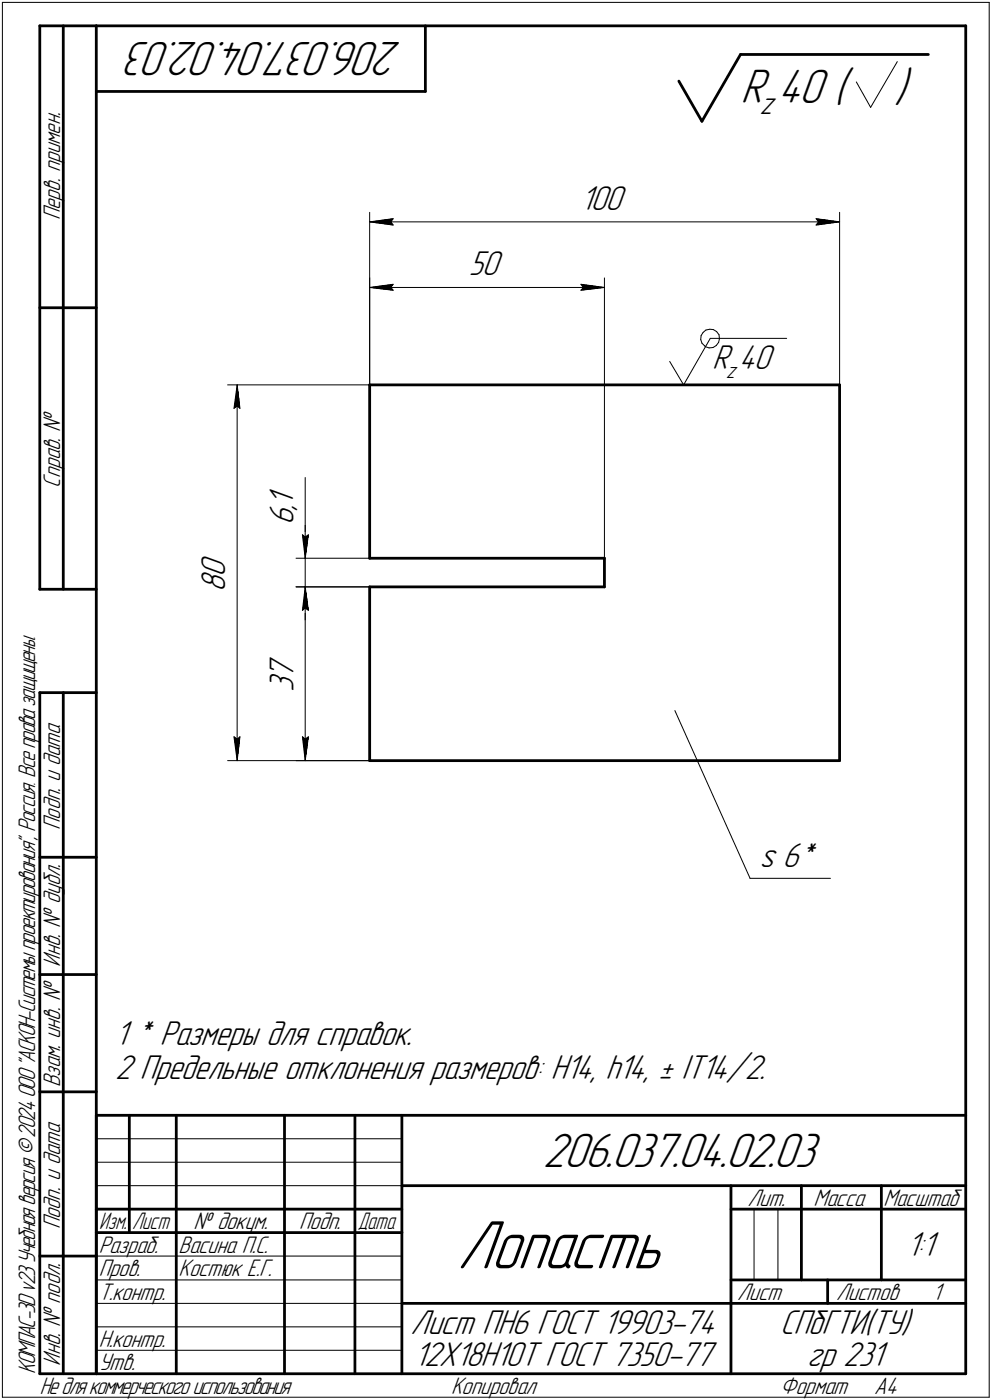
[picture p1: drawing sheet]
<svg xmlns="http://www.w3.org/2000/svg" width="211mm" height="298mm" viewBox="0 0 211 298" stroke-linecap="round" stroke-linejoin="round" font-family="sans-serif">
<g fill="none" stroke="#000" stroke-width=".59">
<path d="M8.5 5.5v120zM8.5 5.5h12zM13.5 5.5v120zM20.5 5.5v287zM20.5 5.5h185zM20.5 19.5h70zM90.5 5.5v14zM144.4 17.3l5 8.5zM157.6 11.6l-8.2 14.2zM157.6 11.6h39.9zM205.5 5.5v287zM8.5 65.5h12z"/>
<path d="M78.7 82h99.9zM78.7 82v36.9zM178.6 82v80zM78.7 118.9h49.9zM128.6 118.9v6.1zM8.5 125.5h12zM78.7 125h49.9zM78.7 125v37zM8.5 147.5v145zM8.5 147.5h12zM13.5 147.5v145zM78.7 162h99.9z"/>
<path d="M8.5 182.5h12zM8.5 207.5h12zM8.5 232.5h12zM20.5 237.5h185zM20.5 237.5v55zM27.5 237.5v25zM37.5 237.5v55zM60.5 237.5v55zM75.5 237.5v55zM85.5 237.5v55zM20.5 257.5h65zM85.5 252.5h120z"/>
<path d="M155.5 252.5v40zM155.5 257.5h15zM170.5 252.5v20zM170.5 257.5h35zM187.5 252.5v20zM8.5 267.5h12zM20.5 262.5h65zM85.5 277.5h70zM155.5 277.5h50zM155.5 272.5h50zM176.1 272.5v5zM8.5 292.5h12z"/>
<path d="M20.5 292.5h185z"/>
</g>
<g fill="none" stroke="#000" stroke-width=".21">
<path d="M.5 .5v297zM.5 .5h210zM182.2 17.4l3.1 5.5zM190.9 13.1l-5.6 9.8zM210.5 .5v297zM78.7 45.2v36.8zM78.7 59.2v22.8zM78.7 47.2l5-.6zM78.7 47.2l5 .7zM78.7 47.2h99.9zM83.1 47.2l.6 .7zM83.7 46.6l-.6 .6z"/>
<path d="M128.6 59.2v59.7zM173.7 47.9l4.9-.7zM173.7 46.6l.5 .6zM173.7 46.6l4.9 .6zM174.2 47.2l-.5 .7zM178.6 45.2v36.8zM78.7 61.2l5-.7zM78.7 61.2l5 .6zM78.7 61.2h49.9zM83.1 61.2l.6 .6zM83.7 60.5l-.6 .7zM123.6 61.8l5-.6z"/>
<path d="M123.6 60.5l.5 .7zM123.6 60.5l5 .7zM124.1 61.2l-.5 .6zM142.5 77l3 5zM149.1 72.3l.3 .8zM149.2 71.5l-.1 .8zM149.4 73.1l.5 .6zM149.6 70.8l.6-.5zM149.6 70.8l-.4 .7zM149.9 73.7l.2 .1zM150.1 73.8l.8 .3zM150.2 70.3l.8-.2z"/>
<path d="M150.9 74.1l.8-.1zM151 70.1l.8 .1zM151.1 72.1l-5.6 9.9zM151.1 72.1h16.3zM151.7 74l.7-.4zM151.8 70.2l.7 .4zM152.5 70.6l.5 .7zM152.9 72.9l-.5 .7zM153 71.3l.1 .8zM153.1 72.1l-.2 .8zM48.4 82h30.3zM49.8 87l.7-.6z"/>
<path d="M50.5 82l.6 5zM50.5 86.4l.6 .6zM50.5 82l-.7 5zM50.5 82v80zM63 118.9h15.7zM64.3 113.9l.6 .5zM64.3 113.9l.6 5zM64.9 113.9v5zM64.9 101.7v12.2zM64.9 114.4l.7-.5zM64.9 111.8v7.1zM64.9 118.9v6.1z"/>
<path d="M65.6 113.9l-.7 5zM63 125h15.7zM64.3 130l.6-.5zM64.9 125l-.6 5zM64.9 129.5l.7 .5zM64.9 125l.7 5zM64.9 125v7zM64.9 125v37zM49.8 156.9l.7 5.1zM49.8 156.9l.7 .5zM50.5 157.4l.6-.5zM51.1 156.9l-.6 5.1z"/>
<path d="M64.3 156.9l.6 5.1zM64.3 156.9l.6 .5zM64.9 157.4l.7-.5zM65.6 156.9l-.7 5.1zM143.6 151.3l16 35.7zM48.4 162h30.3zM63 162h15.7zM159.6 187h17.1zM20.5 247.5h65zM20.5 252.5h65zM20.5 242.5h65zM160.4 257.5v15z"/>
<path d="M165.5 257.5v15zM20.5 267.5h65zM20.5 272.5h65zM20.5 277.5h65zM.5 297.5h210zM20.5 282.5h65zM20.5 287.5h65z"/>
</g>
<g fill="#fff" stroke="#fff" stroke-width=".21">
<path d="M56.8 103.7h7.2zM56.8 103.8h7.2zM56.8 103.9h7.2zM56.8 104h7.2zM56.8 104.1h7.2zM56.8 104.1h7.2zM56.8 104.2h7.2zM56.8 104.3h7.2zM56.8 104.4h7.2zM56.8 104.5h7.2zM56.8 104.6h7.2zM56.8 104.6h7.2zM56.8 104.7h7.2zM56.8 104.8h7.2zM56.8 104.9h7.2zM56.8 105h7.2zM56.8 105.1h7.2zM56.8 105.2h7.2zM56.8 105.2h7.2zM56.8 105.3h7.2zM56.8 105.4h7.2zM56.8 105.5h7.2zM56.8 105.6h7.2zM56.8 105.7h7.2zM56.8 105.7h7.2zM56.8 105.8h7.2zM56.8 105.9h7.2zM56.8 106h7.2zM56.8 106.1h7.2zM56.8 106.2h7.2zM56.8 106.3h7.2zM56.8 106.3h7.2zM56.8 106.4h7.2zM56.8 106.5h7.2zM56.8 106.6h7.2zM56.8 106.7h7.2zM56.8 106.8h7.2zM56.8 106.8h7.2zM56.8 106.9h7.2zM56.8 107h7.2zM56.8 107.1h7.2zM56.8 107.2h7.2zM56.8 107.3h7.2zM56.8 107.4h7.2zM56.8 107.4h7.2zM56.8 107.5h7.2zM56.8 107.6h7.2zM56.8 107.7h7.2zM56.8 107.8h7.2zM56.8 107.9h7.2zM56.8 107.9h7.2zM56.8 108h7.2zM56.8 108.1h7.2zM56.8 108.2h7.2zM56.8 108.3h7.2zM56.8 108.4h7.2zM56.8 108.5h7.2zM56.8 108.5h7.2zM56.8 108.6h7.2zM56.8 108.7h7.2zM56.8 108.8h7.2zM56.8 108.9h7.2zM56.8 109h7.2zM56.8 109.1h7.2zM56.8 109.1h7.2zM56.8 109.2h7.2zM56.8 109.3h7.2zM56.8 109.4h7.2zM56.8 109.5h7.2zM56.8 109.6h7.2zM56.8 109.6h7.2zM56.8 109.7h7.2zM56.8 109.8h7.2zM56.8 109.9h7.2zM56.8 110h7.2zM56.8 110.1h7.2zM56.8 110.2h7.2zM56.8 110.2h7.2zM56.8 110.3h7.2zM56.8 110.4h7.2zM56.8 110.5h7.2zM56.8 110.6h7.2zM56.8 110.7h7.2zM56.8 110.7h7.2zM56.8 110.8h7.2zM56.8 110.9h7.2zM56.8 111h7.2zM56.8 111.1h7.2zM56.8 111.2h7.2zM56.8 111.3h7.2zM56.8 111.3h7.2zM56.8 111.4h7.2zM56.8 111.5h7.2zM56.8 111.6h7.2zM56.8 111.7h7.2zM56.8 111.8h7.2z"/>
<path d="M63.8 113.4h2.4zM63.8 113.5h2.4zM63.8 113.5h2.4zM63.8 113.6h2.4zM63.8 113.7h2.4zM63.8 113.8h2.4zM63.8 113.9h2.4zM63.8 114h2.4zM63.9 114h2.2zM63.9 114.1h2.2zM63.9 114.2h2.2zM63.9 114.3h2.2zM63.9 114.4h2.2zM63.9 114.5h2.2zM63.9 114.6h2.2zM64 114.6h2zM64 114.7h2zM64 114.8h2zM64 114.9h2zM64 115h2zM64 115.1h2zM64 115.1h2zM64 115.2h2zM64.1 115.3h1.9zM64.1 115.4h1.9zM64.1 115.5h1.9zM64.1 115.6h1.9zM64.1 115.7h1.9zM64.1 115.7h1.9zM64.1 115.8h1.9zM64.2 115.9h1.7zM64.2 116h1.7zM64.2 116.1h1.7zM64.2 116.2h1.7zM64.2 116.2h1.7zM64.2 116.3h1.7zM64.2 116.4h1.7zM64.3 116.5h1.5zM64.3 116.6h1.5zM64.3 116.7h1.5zM64.3 116.8h1.5zM64.3 116.8h1.5zM64.3 116.9h1.5zM64.3 117h1.5zM64.3 117.1h1.4zM64.3 117.2h1.4zM64.3 117.3h1.4zM64.4 117.3h1.2zM64.4 117.4h1.2zM64.4 117.5h1.1zM64.5 117.6h1zM64.5 117.7h.9zM64.6 117.8h.8zM64.6 117.9h.8zM64.6 117.9h.8zM64.7 118h.7zM64.7 118.1h.6zM64.7 118.2h.6zM64.8 118.3h.4zM64.8 118.4h.4zM64.9 118.4h.3zM64.9 118.5h.2zM64.9 118.6h.2z"/>
<path d="M64.9 125.2h.2zM64.9 125.3h.2zM64.9 125.4h.3zM64.8 125.5h.4zM64.8 125.6h.4zM64.7 125.6h.6zM64.7 125.7h.6zM64.7 125.8h.7zM64.6 125.9h.8zM64.6 126h.8zM64.6 126.1h.8zM64.5 126.2h.9zM64.5 126.2h1zM64.4 126.3h1.1zM64.4 126.4h1.2zM64.4 126.5h1.2zM64.3 126.6h1.4zM64.3 126.7h1.4zM64.3 126.7h1.4zM64.3 126.8h1.5zM64.3 126.9h1.5zM64.3 127h1.5zM64.3 127.1h1.5zM64.3 127.2h1.5zM64.3 127.3h1.5zM64.3 127.3h1.5zM64.2 127.4h1.7zM64.2 127.5h1.7zM64.2 127.6h1.7zM64.2 127.7h1.7zM64.2 127.8h1.7zM64.2 127.8h1.7zM64.2 127.9h1.7zM64.1 128h1.9zM64.1 128.1h1.9zM64.1 128.2h1.9zM64.1 128.3h1.9zM64.1 128.4h1.9zM64.1 128.4h1.9zM64.1 128.5h1.9zM64 128.6h2zM64 128.7h2zM64 128.8h2zM64 128.9h2zM64 128.9h2zM64 129h2zM64 129.1h2zM64 129.2h2zM63.9 129.3h2.2zM63.9 129.4h2.2zM63.9 129.5h2.2zM63.9 129.5h2.2zM63.9 129.6h2.2zM63.9 129.7h2.2zM63.9 129.8h2.2zM63.8 129.9h2.4zM63.8 130h2.4zM63.8 130h2.4zM63.8 130.1h2.4zM63.8 130.2h2.4zM63.8 130.3h2.4zM63.8 130.4h2.4z"/>
<path d="M123.5 39.1h10.3zM123.5 39.2h10.3zM123.5 39.3h10.3zM123.5 39.4h10.3zM123.5 39.5h10.3zM123.5 39.5h10.3zM123.5 39.6h10.3zM123.5 39.7h10.3zM123.5 39.8h10.3zM123.5 39.9h10.3zM123.5 40h10.3zM123.5 40h10.3zM123.5 40.1h10.3zM123.5 40.2h10.3zM123.5 40.3h10.3zM123.5 40.4h10.3zM123.5 40.5h10.3zM123.5 40.6h10.3zM123.5 40.6h10.3zM123.5 40.7h10.3zM123.5 40.8h10.3zM123.5 40.9h10.3zM123.5 41h10.3zM123.5 41.1h10.3zM123.5 41.1h10.3zM123.5 41.2h10.3zM123.5 41.3h10.3zM123.5 41.4h10.3zM123.5 41.5h10.3zM123.5 41.6h10.3zM123.5 41.7h10.3zM123.5 41.7h10.3zM123.5 41.8h10.3zM123.5 41.9h10.3zM123.5 42h10.3zM123.5 42.1h10.3zM123.5 42.2h10.3zM123.5 42.2h10.3zM123.5 42.3h10.3zM123.5 42.4h10.3zM123.5 42.5h10.3zM123.5 42.6h10.3zM123.5 42.7h10.3zM123.5 42.8h10.3zM123.5 42.8h10.3zM123.5 42.9h10.3zM123.5 43h10.3zM123.5 43.1h10.3zM123.5 43.2h10.3zM123.5 43.3h10.3zM123.5 43.3h10.3zM123.5 43.4h10.3zM123.5 43.5h10.3zM123.5 43.6h10.3zM123.5 43.7h10.3zM123.5 43.8h10.3zM123.5 43.9h10.3zM123.5 43.9h10.3zM123.5 44h10.3zM123.5 44.1h10.3zM123.5 44.2h10.3zM123.5 44.3h10.3zM123.5 44.4h10.3zM123.5 44.4h10.3zM123.5 44.5h10.3zM123.5 44.6h10.3zM123.5 44.7h10.3zM123.5 44.8h10.3zM123.5 44.9h10.3zM123.5 45h10.3zM123.5 45h10.3zM123.5 45.1h10.3zM123.5 45.2h10.3zM123.5 45.3h10.3zM123.5 45.4h10.3zM123.5 45.5h10.3zM123.5 45.6h10.3zM123.5 45.6h10.3zM123.5 45.7h10.3zM123.5 45.8h10.3zM123.5 45.9h10.3zM123.5 46h10.3zM123.5 46.1h10.3zM123.5 46.1h10.3z"/>
<path d="M83.6 46.1h.6zM83 46.1h1.2zM82.3 46.2h1.9zM81.7 46.3h2.5zM81.1 46.4h3.1zM80.4 46.5h3.8zM80.3 46.6h3.9zM80.1 46.7h4.1zM79.8 46.7h4.4zM79.7 46.8h4.5zM79.5 46.9h4.7zM79.2 47h5zM79.1 47.1h5.1zM78.9 47.2h5.3zM78.7 47.2h5.5zM78.9 47.3h5.3zM79.1 47.4h5.1zM79.2 47.5h5zM79.5 47.6h4.7zM79.7 47.7h4.5zM79.8 47.8h4.4zM80.1 47.8h4.1zM80.3 47.9h3.9zM80.4 48h3.8zM81.2 48.1h3zM82 48.2h2.2zM82.7 48.3h1.5zM83.5 48.3h.7z"/>
<path d="M173.1 46.1h.7zM173.1 46.1h1.3zM173.1 46.2h1.9zM173.1 46.3h2.6zM173.1 46.4h3.2zM173.1 46.5h3.8zM173.1 46.6h4zM173.1 46.7h4.2zM173.1 46.7h4.4zM173.1 46.8h4.6zM173.1 46.9h4.8zM173.1 47h5zM173.1 47.1h5.2zM173.1 47.2h5.4zM173.1 47.2h5.5zM173.1 47.3h5.4zM173.1 47.4h5.2zM173.1 47.5h5zM173.1 47.6h4.8zM173.1 47.7h4.6zM173.1 47.8h4.4zM173.1 47.8h4.2zM173.1 47.9h4zM173.1 48h3.8zM173.1 48.1h3.1zM173.1 48.2h2.3zM173.1 48.3h1.6zM173.1 48.3h.8z"/>
<path d="M99.7 53h7.8zM99.7 53.1h7.8zM99.7 53.2h7.8zM99.7 53.3h7.8zM99.7 53.3h7.8zM99.7 53.4h7.8zM99.7 53.5h7.8zM99.7 53.6h7.8zM99.7 53.7h7.8zM99.7 53.8h7.8zM99.7 53.8h7.8zM99.7 53.9h7.8zM99.7 54h7.8zM99.7 54.1h7.8zM99.7 54.2h7.8zM99.7 54.3h7.8zM99.7 54.4h7.8zM99.7 54.4h7.8zM99.7 54.5h7.8zM99.7 54.6h7.8zM99.7 54.7h7.8zM99.7 54.8h7.8zM99.7 54.9h7.8zM99.7 54.9h7.8zM99.7 55h7.8zM99.7 55.1h7.8zM99.7 55.2h7.8zM99.7 55.3h7.8zM99.7 55.4h7.8zM99.7 55.5h7.8zM99.7 55.5h7.8zM99.7 55.6h7.8zM99.7 55.7h7.8zM99.7 55.8h7.8zM99.7 55.9h7.8zM99.7 56h7.8zM99.7 56h7.8zM99.7 56.1h7.8zM99.7 56.2h7.8zM99.7 56.3h7.8zM99.7 56.4h7.8zM99.7 56.5h7.8zM99.7 56.6h7.8zM99.7 56.6h7.8zM99.7 56.7h7.8zM99.7 56.8h7.8zM99.7 56.9h7.8zM99.7 57h7.8zM99.7 57.1h7.8zM99.7 57.1h7.8zM99.7 57.2h7.8zM99.7 57.3h7.8zM99.7 57.4h7.8zM99.7 57.5h7.8zM99.7 57.6h7.8zM99.7 57.7h7.8zM99.7 57.7h7.8zM99.7 57.8h7.8zM99.7 57.9h7.8zM99.7 58h7.8zM99.7 58.1h7.8zM99.7 58.2h7.8zM99.7 58.3h7.8zM99.7 58.3h7.8zM99.7 58.4h7.8zM99.7 58.5h7.8zM99.7 58.6h7.8zM99.7 58.7h7.8zM99.7 58.8h7.8zM99.7 58.8h7.8zM99.7 58.9h7.8zM99.7 59h7.8zM99.7 59.1h7.8zM99.7 59.2h7.8zM99.7 59.3h7.8zM99.7 59.4h7.8zM99.7 59.4h7.8zM99.7 59.5h7.8zM99.7 59.6h7.8zM99.7 59.7h7.8zM99.7 59.8h7.8zM99.7 59.9h7.8zM99.7 59.9h7.8zM99.7 60h7.8zM99.7 60.1h7.8z"/>
<path d="M83.6 60h.6zM83 60.1h1.2zM82.3 60.2h1.9zM81.7 60.3h2.5zM81.1 60.4h3.1zM80.4 60.5h3.8zM80.3 60.5h3.9zM80.1 60.6h4.1zM79.8 60.7h4.4zM79.7 60.8h4.5zM79.5 60.9h4.7zM79.2 61h5zM79.1 61h5.1zM78.9 61.1h5.3zM78.7 61.2h5.5zM78.9 61.3h5.3zM79.2 61.4h5zM79.3 61.5h4.9zM79.6 61.6h4.6zM79.8 61.6h4.4zM80 61.7h4.2zM80.3 61.8h3.9zM80.4 61.9h3.8zM81.1 62h3.1zM81.7 62.1h2.5zM82.3 62.1h1.9zM83 62.2h1.2zM83.6 62.3h.6z"/>
<path d="M123.2 60h.7zM123.2 60.1h1.3zM123.2 60.2h1.9zM123.2 60.3h2.4zM123.2 60.4h3zM123.2 60.5h3.6zM123.2 60.5h3.9zM123.2 60.6h4.1zM123.2 60.7h4.2zM123.2 60.8h4.5zM123.2 60.9h4.6zM123.2 61h4.8zM123.2 61h5.1zM123.2 61.1h5.2zM123.2 61.2h5.4zM123.2 61.3h5.2zM123.2 61.4h5zM123.2 61.5h4.8zM123.2 61.6h4.6zM123.2 61.6h4.3zM123.2 61.7h4.1zM123.2 61.8h3.9zM123.2 61.9h3.6zM123.2 62h3zM123.2 62.1h2.4zM123.2 62.1h1.9zM123.2 62.2h1.3zM123.2 62.3h.7z"/>
<path d="M56.8 139.5h7.2zM56.8 139.6h7.2zM56.8 139.7h7.2zM56.8 139.8h7.2zM56.8 139.9h7.2zM56.8 140h7.2zM56.8 140h7.2zM56.8 140.1h7.2zM56.8 140.2h7.2zM56.8 140.3h7.2zM56.8 140.4h7.2zM56.8 140.5h7.2zM56.8 140.5h7.2zM56.8 140.6h7.2zM56.8 140.7h7.2zM56.8 140.8h7.2zM56.8 140.9h7.2zM56.8 141h7.2zM56.8 141.1h7.2zM56.8 141.1h7.2zM56.8 141.2h7.2zM56.8 141.3h7.2zM56.8 141.4h7.2zM56.8 141.5h7.2zM56.8 141.6h7.2zM56.8 141.6h7.2zM56.8 141.7h7.2zM56.8 141.8h7.2zM56.8 141.9h7.2zM56.8 142h7.2zM56.8 142.1h7.2zM56.8 142.2h7.2zM56.8 142.2h7.2zM56.8 142.3h7.2zM56.8 142.4h7.2zM56.8 142.5h7.2zM56.8 142.6h7.2zM56.8 142.7h7.2zM56.8 142.7h7.2zM56.8 142.8h7.2zM56.8 142.9h7.2zM56.8 143h7.2zM56.8 143.1h7.2zM56.8 143.2h7.2zM56.8 143.3h7.2zM56.8 143.3h7.2zM56.8 143.4h7.2zM56.8 143.5h7.2zM56.8 143.6h7.2zM56.8 143.7h7.2zM56.8 143.8h7.2zM56.8 143.8h7.2zM56.8 143.9h7.2zM56.8 144h7.2zM56.8 144.1h7.2zM56.8 144.2h7.2zM56.8 144.3h7.2zM56.8 144.4h7.2zM56.8 144.4h7.2zM56.8 144.5h7.2zM56.8 144.6h7.2zM56.8 144.7h7.2zM56.8 144.8h7.2zM56.8 144.9h7.2zM56.8 144.9h7.2zM56.8 145h7.2zM56.8 145.1h7.2zM56.8 145.2h7.2zM56.8 145.3h7.2zM56.8 145.4h7.2zM56.8 145.5h7.2zM56.8 145.5h7.2zM56.8 145.6h7.2zM56.8 145.7h7.2zM56.8 145.8h7.2zM56.8 145.9h7.2zM56.8 146h7.2zM56.8 146h7.2zM56.8 146.1h7.2zM56.8 146.2h7.2zM56.8 146.3h7.2zM56.8 146.4h7.2zM56.8 146.5h7.2zM56.8 146.6h7.2zM56.8 146.6h7.2zM56.8 146.7h7.2zM56.8 146.8h7.2zM56.8 146.9h7.2zM56.8 147h7.2zM56.8 147.1h7.2zM56.8 147.2h7.2zM56.8 147.2h7.2z"/>
<path d="M64.9 125.2h.2zM64.9 125.3h.2zM64.9 125.4h.3zM64.8 125.5h.4zM64.8 125.6h.4zM64.7 125.6h.6zM64.7 125.7h.6zM64.7 125.8h.7zM64.6 125.9h.8zM64.6 126h.8zM64.6 126.1h.8zM64.5 126.2h.9zM64.5 126.2h1zM64.4 126.3h1.1zM64.4 126.4h1.2zM64.4 126.5h1.2zM64.3 126.6h1.4zM64.3 126.7h1.4zM64.3 126.7h1.4zM64.3 126.8h1.5zM64.3 126.9h1.5zM64.3 127h1.5zM64.3 127.1h1.5zM64.3 127.2h1.5zM64.3 127.3h1.5zM64.3 127.3h1.5zM64.2 127.4h1.7zM64.2 127.5h1.7zM64.2 127.6h1.7zM64.2 127.7h1.7zM64.2 127.8h1.7zM64.2 127.8h1.7zM64.2 127.9h1.7zM64.1 128h1.9zM64.1 128.1h1.9zM64.1 128.2h1.9zM64.1 128.3h1.9zM64.1 128.4h1.9zM64.1 128.4h1.9zM64.1 128.5h1.9zM64 128.6h2zM64 128.7h2zM64 128.8h2zM64 128.9h2zM64 128.9h2zM64 129h2zM64 129.1h2zM64 129.2h2zM63.9 129.3h2.2zM63.9 129.4h2.2zM63.9 129.5h2.2zM63.9 129.5h2.2zM63.9 129.6h2.2zM63.9 129.7h2.2zM63.9 129.8h2.2zM63.8 129.9h2.4zM63.8 130h2.4zM63.8 130h2.4zM63.8 130.1h2.4zM63.8 130.2h2.4zM63.8 130.3h2.4zM63.8 130.4h2.4z"/>
<path d="M63.8 156.5h2.4zM63.8 156.5h2.4zM63.8 156.6h2.4zM63.8 156.7h2.4zM63.8 156.8h2.4zM63.8 156.9h2.4zM63.8 157h2.4zM63.8 157.1h2.4zM63.9 157.1h2.2zM63.9 157.2h2.2zM63.9 157.3h2.2zM63.9 157.4h2.2zM63.9 157.5h2.2zM63.9 157.6h2.2zM63.9 157.6h2.2zM64 157.7h2zM64 157.8h2zM64 157.9h2zM64 158h2zM64 158.1h2zM64 158.2h2zM64 158.2h2zM64.1 158.3h1.9zM64.1 158.4h1.9zM64.1 158.5h1.9zM64.1 158.6h1.9zM64.1 158.7h1.9zM64.1 158.7h1.9zM64.1 158.8h1.9zM64.2 158.9h1.7zM64.2 159h1.7zM64.2 159.1h1.7zM64.2 159.2h1.7zM64.2 159.3h1.7zM64.2 159.3h1.7zM64.2 159.4h1.7zM64.3 159.5h1.5zM64.3 159.6h1.5zM64.3 159.7h1.5zM64.3 159.8h1.5zM64.3 159.9h1.5zM64.3 159.9h1.5zM64.3 160h1.5zM64.3 160.1h1.4zM64.3 160.2h1.4zM64.3 160.3h1.4zM64.4 160.4h1.2zM64.4 160.4h1.2zM64.4 160.5h1.1zM64.5 160.6h1zM64.5 160.7h1zM64.5 160.8h.9zM64.6 160.9h.8zM64.6 161h.8zM64.6 161h.8zM64.7 161.1h.7zM64.7 161.2h.6zM64.8 161.3h.5zM64.8 161.4h.4zM64.8 161.5h.4zM64.9 161.5h.3zM64.9 161.6h.2zM64.9 161.7h.2z"/>
<path d="M42.2 117.9h7.2zM42.2 117.9h7.2zM42.2 118h7.2zM42.2 118.1h7.2zM42.2 118.2h7.2zM42.2 118.3h7.2zM42.2 118.4h7.2zM42.2 118.4h7.2zM42.2 118.5h7.2zM42.2 118.6h7.2zM42.2 118.7h7.2zM42.2 118.8h7.2zM42.2 118.9h7.2zM42.2 119h7.2zM42.2 119h7.2zM42.2 119.1h7.2zM42.2 119.2h7.2zM42.2 119.3h7.2zM42.2 119.4h7.2zM42.2 119.5h7.2zM42.2 119.5h7.2zM42.2 119.6h7.2zM42.2 119.7h7.2zM42.2 119.8h7.2zM42.2 119.9h7.2zM42.2 120h7.2zM42.2 120.1h7.2zM42.2 120.1h7.2zM42.2 120.2h7.2zM42.2 120.3h7.2zM42.2 120.4h7.2zM42.2 120.5h7.2zM42.2 120.6h7.2zM42.2 120.6h7.2zM42.2 120.7h7.2zM42.2 120.8h7.2zM42.2 120.9h7.2zM42.2 121h7.2zM42.2 121.1h7.2zM42.2 121.2h7.2zM42.2 121.2h7.2zM42.2 121.3h7.2zM42.2 121.4h7.2zM42.2 121.5h7.2zM42.2 121.6h7.2zM42.2 121.7h7.2zM42.2 121.8h7.2zM42.2 121.8h7.2zM42.2 121.9h7.2zM42.2 122h7.2zM42.2 122.1h7.2zM42.2 122.2h7.2zM42.2 122.3h7.2zM42.2 122.3h7.2zM42.2 122.4h7.2zM42.2 122.5h7.2zM42.2 122.6h7.2zM42.2 122.7h7.2zM42.2 122.8h7.2zM42.2 122.9h7.2zM42.2 122.9h7.2zM42.2 123h7.2zM42.2 123.1h7.2zM42.2 123.2h7.2zM42.2 123.3h7.2zM42.2 123.4h7.2zM42.2 123.4h7.2zM42.2 123.5h7.2zM42.2 123.6h7.2zM42.2 123.7h7.2zM42.2 123.8h7.2zM42.2 123.9h7.2zM42.2 124h7.2zM42.2 124h7.2zM42.2 124.1h7.2zM42.2 124.2h7.2zM42.2 124.3h7.2zM42.2 124.4h7.2zM42.2 124.5h7.2zM42.2 124.5h7.2zM42.2 124.6h7.2zM42.2 124.7h7.2zM42.2 124.8h7.2zM42.2 124.9h7.2zM42.2 125h7.2zM42.2 125.1h7.2zM42.2 125.1h7.2zM42.2 125.2h7.2zM42.2 125.3h7.2zM42.2 125.4h7.2zM42.2 125.5h7.2zM42.2 125.6h7.2zM42.2 125.6h7.2zM42.2 125.7h7.2zM42.2 125.8h7.2zM42.2 125.9h7.2z"/>
<path d="M49.2 156.5h2.4zM49.3 156.5h2.3zM49.3 156.6h2.3zM49.3 156.7h2.3zM49.3 156.8h2.3zM49.3 156.9h2.3zM49.3 157h2.3zM49.3 157.1h2.3zM49.4 157.1h2.2zM49.4 157.2h2.2zM49.4 157.3h2.2zM49.4 157.4h2.2zM49.4 157.5h2.2zM49.4 157.6h2.2zM49.4 157.6h2.2zM49.4 157.7h2.1zM49.4 157.8h2.1zM49.4 157.9h2.1zM49.4 158h2.1zM49.4 158.1h2.1zM49.4 158.2h2.1zM49.4 158.2h2.1zM49.5 158.3h1.9zM49.5 158.4h1.9zM49.5 158.5h1.9zM49.5 158.6h1.9zM49.5 158.7h1.9zM49.5 158.7h1.9zM49.5 158.8h1.9zM49.6 158.9h1.7zM49.6 159h1.7zM49.6 159.1h1.7zM49.6 159.2h1.7zM49.6 159.3h1.7zM49.6 159.3h1.7zM49.6 159.4h1.7zM49.7 159.5h1.5zM49.7 159.6h1.5zM49.7 159.7h1.5zM49.7 159.8h1.5zM49.7 159.9h1.5zM49.7 159.9h1.5zM49.7 160h1.5zM49.7 160.1h1.4zM49.8 160.2h1.3zM49.8 160.3h1.3zM49.9 160.4h1.2zM49.9 160.4h1.2zM50 160.5h1.1zM50 160.6h1zM50 160.7h1zM50 160.8h1zM50 160.9h.9zM50.1 161h.8zM50.1 161h.7zM50.1 161.1h.7zM50.2 161.2h.6zM50.2 161.3h.5zM50.3 161.4h.4zM50.3 161.5h.4zM50.3 161.5h.3zM50.4 161.6h.2zM50.4 161.7h.2z"/>
<path d="M50.4 82.2h.2zM50.4 82.3h.2zM50.3 82.4h.3zM50.3 82.5h.4zM50.2 82.5h.5zM50.2 82.6h.6zM50.2 82.7h.6zM50.1 82.8h.7zM50.1 82.9h.8zM50 83h.9zM50 83.1h.9zM50 83.1h1zM50 83.2h1zM50 83.3h1.1zM49.9 83.4h1.2zM49.9 83.5h1.2zM49.8 83.6h1.3zM49.8 83.7h1.3zM49.7 83.7h1.4zM49.7 83.8h1.5zM49.7 83.9h1.5zM49.7 84h1.5zM49.7 84.1h1.5zM49.7 84.2h1.5zM49.7 84.2h1.5zM49.7 84.3h1.5zM49.6 84.4h1.7zM49.6 84.5h1.7zM49.6 84.6h1.7zM49.6 84.7h1.7zM49.6 84.8h1.7zM49.6 84.8h1.7zM49.6 84.9h1.7zM49.5 85h1.9zM49.5 85.1h1.9zM49.5 85.2h1.9zM49.5 85.3h1.9zM49.5 85.3h1.9zM49.5 85.4h1.9zM49.5 85.5h1.9zM49.4 85.6h2zM49.4 85.7h2.1zM49.4 85.8h2.1zM49.4 85.9h2.1zM49.4 85.9h2.1zM49.4 86h2.1zM49.4 86.1h2.1zM49.4 86.2h2.1zM49.4 86.3h2.2zM49.4 86.4h2.2zM49.4 86.4h2.2zM49.4 86.5h2.2zM49.4 86.6h2.2zM49.4 86.7h2.2zM49.4 86.8h2.2zM49.3 86.9h2.3zM49.3 87h2.3zM49.3 87h2.3zM49.3 87.1h2.3zM49.3 87.2h2.3zM49.3 87.3h2.3zM49.3 87.4h2.3z"/>
<path d="M161.6 178.9h13.1zM161.6 179h13.1zM161.6 179.1h13.1zM161.6 179.2h13.1zM161.6 179.2h13.1zM161.6 179.3h13.1zM161.6 179.4h13.1zM161.6 179.5h13.1zM161.6 179.6h13.1zM161.6 179.7h13.1zM161.6 179.7h13.1zM161.6 179.8h13.1zM161.6 179.9h13.1zM161.6 180h13.1zM161.6 180.1h13.1zM161.6 180.2h13.1zM161.6 180.3h13.1zM161.6 180.3h13.1zM161.6 180.4h13.1zM161.6 180.5h13.1zM161.6 180.6h13.1zM161.6 180.7h13.1zM161.6 180.8h13.1zM161.6 180.8h13.1zM161.6 180.9h13.1zM161.6 181h13.1zM161.6 181.1h13.1zM161.6 181.2h13.1zM161.6 181.3h13.1zM161.6 181.4h13.1zM161.6 181.4h13.1zM161.6 181.5h13.1zM161.6 181.6h13.1zM161.6 181.7h13.1zM161.6 181.8h13.1zM161.6 181.9h13.1zM161.6 181.9h13.1zM161.6 182h13.1zM161.6 182.1h13.1zM161.6 182.2h13.1zM161.6 182.3h13.1zM161.6 182.4h13.1zM161.6 182.5h13.1zM161.6 182.5h13.1zM161.6 182.6h13.1zM161.6 182.7h13.1zM161.6 182.8h13.1zM161.6 182.9h13.1zM161.6 183h13.1zM161.6 183h13.1zM161.6 183.1h13.1zM161.6 183.2h13.1zM161.6 183.3h13.1zM161.6 183.4h13.1zM161.6 183.5h13.1zM161.6 183.6h13.1zM161.6 183.6h13.1zM161.6 183.7h13.1zM161.6 183.8h13.1zM161.6 183.9h13.1zM161.6 184h13.1zM161.6 184.1h13.1zM161.6 184.1h13.1zM161.6 184.2h13.1zM161.6 184.3h13.1zM161.6 184.4h13.1zM161.6 184.5h13.1zM161.6 184.6h13.1zM161.6 184.7h13.1zM161.6 184.7h13.1zM161.6 184.8h13.1zM161.6 184.9h13.1zM161.6 185h13.1zM161.6 185.1h13.1zM161.6 185.2h13.1zM161.6 185.3h13.1zM161.6 185.3h13.1zM161.6 185.4h13.1zM161.6 185.5h13.1zM161.6 185.6h13.1zM161.6 185.7h13.1zM161.6 185.8h13.1zM161.6 185.8h13.1zM161.6 185.9h13.1zM161.6 186h13.1z"/>
<path d="M149.9 69.6h18zM149.8 69.7h18.1zM149.7 69.8h18.2zM149.6 69.8h18.3zM149.5 69.9h18.4zM149.4 70h18.5zM149.4 70.1h18.5zM149.3 70.2h18.6zM149.2 70.3h18.7zM149.1 70.4h18.8zM149 70.4h18.9zM148.9 70.5h19zM148.8 70.6h19.1zM148.8 70.7h19.1zM148.6 70.8h19.3zM148.6 70.9h19.3zM148.6 71h19.3zM148.6 71h19.3zM148.6 71.1h19.3zM148.6 71.2h19.3zM148.6 71.3h19.3zM148.6 71.4h19.3zM148.6 71.5h19.3zM148.6 71.5h19.3zM148.6 71.6h19.3zM148.6 71.7h19.3zM148.6 71.8h19.3zM148.6 71.9h19.3zM148.6 72h19.3zM148.6 72.1h19.3zM148.6 72.1h19.3zM148.6 72.2h19.3zM148.6 72.3h19.3zM148.6 72.4h19.3zM148.6 72.5h19.3zM148.6 72.6h19.3zM148.6 72.6h19.3zM148.6 72.7h19.3zM148.6 72.8h19.3zM148.6 72.9h19.3zM148.6 73h19.3zM148.6 73.1h19.3zM148.6 73.2h19.3zM148.6 73.2h19.3zM148.6 73.3h19.3zM148.6 73.4h19.3zM148.6 73.5h19.3zM148.6 73.6h19.3zM148.6 73.7h19.3zM148.6 73.7h19.3zM148.6 73.8h19.3zM148.6 73.9h19.3zM148.6 74h19.3zM148.6 74.1h19.3zM148.6 74.2h19.3zM148.6 74.3h19.3zM148.6 74.3h19.3zM148.6 74.4h19.3zM148.6 74.5h19.3zM148.6 74.6h19.3zM148.6 74.7h19.3zM148.6 74.8h19.3zM148.6 74.8h19.3zM148.6 74.9h19.3zM148.6 75h19.3zM148.6 75.1h19.3zM148.6 75.2h19.3zM148.6 75.3h19.3zM148.6 75.4h19.3zM148.6 75.4h19.3zM148.6 75.5h19.3zM148.6 75.6h19.3zM148.6 75.7h19.3zM148.6 75.8h19.3zM148.6 75.9h19.3zM148.6 75.9h19.3zM148.6 76h19.3zM148.6 76.1h19.3zM148.6 76.2h19.3zM148.6 76.3h19.3zM148.6 76.4h19.3zM141.6 76.5h26.3zM141.7 76.5h26.2zM141.8 76.6h26.1zM141.8 76.7h26.1zM141.9 76.8h26zM141.9 76.9h26zM142 77h25.9zM142.1 77h25.8zM142.1 77.1h25.8zM142.2 77.2h25.7zM142.2 77.3h25.7zM142.2 77.4h25.7zM142.3 77.5h25.6zM142.3 77.6h25.6zM142.4 77.6h25.5zM142.4 77.7h25.5zM142.5 77.8h25.4zM142.6 77.9h25.3zM142.6 78h25.3zM142.7 78.1h25.2zM142.7 78.1h25.2zM142.7 78.2h25.2zM142.7 78.3h25.2zM142.8 78.4h25.1zM142.9 78.5h25zM142.9 78.6h25zM143 78.7h24.9zM143 78.7h24.9zM143.1 78.8h24.8zM143.2 78.9h24.7zM143.2 79h24.7zM143.3 79.1h24.6zM143.3 79.2h24.6zM143.3 79.2h24.6zM143.4 79.3h24.5zM143.4 79.4h24.5zM143.5 79.5h24.4zM143.5 79.6h24.4zM143.6 79.7h24.3zM143.6 79.8h24.3zM143.7 79.8h24.2zM143.8 79.9h24.1zM143.8 80h24.1zM143.8 80.1h24.1zM143.8 80.2h24.1zM143.9 80.3h24zM144 80.3h23.9zM144 80.4h23.9zM144.1 80.5h23.8zM144.1 80.6h23.8zM144.2 80.7h23.7zM144.3 80.8h23.6zM144.3 80.9h23.6zM144.4 80.9h23.5zM144.4 81h23.5zM144.4 81.1h23.5z"/>
<path d="M24.5 217h63zM24.5 217.1h63zM24.5 217.2h63zM24.5 217.3h63zM24.5 217.3h63zM24.5 217.4h63zM24.5 217.5h63zM24.5 217.6h63zM24.5 217.7h63zM24.5 217.8h63zM24.5 217.8h63zM24.5 217.9h63zM24.5 218h63zM24.5 218.1h63zM24.5 218.2h63zM24.5 218.3h63zM24.5 218.4h63zM24.5 218.4h63zM24.5 218.5h63zM24.5 218.6h63zM24.5 218.7h63zM24.5 218.8h63zM24.5 218.9h63zM24.5 218.9h63zM24.5 219h63zM24.5 219.1h63zM24.5 219.2h63zM24.5 219.3h63zM24.5 219.4h63zM24.5 219.5h63zM24.5 219.5h63zM24.5 219.6h63zM24.5 219.7h63zM24.5 219.8h63zM24.5 219.9h63zM24.5 220h63zM24.5 220h63zM24.5 220.1h63zM24.5 220.2h63zM24.5 220.3h63zM24.5 220.4h63zM24.5 220.5h63zM24.5 220.6h63zM24.5 220.6h63zM24.5 220.7h63zM24.5 220.8h63zM24.5 220.9h63zM24.5 221h63zM24.5 221.1h63zM24.5 221.1h63zM24.5 221.2h63zM24.5 221.3h63zM24.5 221.4h63zM24.5 221.5h63zM24.5 221.6h63zM24.5 221.7h63zM24.5 221.7h63zM24.5 221.8h63zM24.5 221.9h63zM24.5 222h63zM24.5 222.1h63zM24.5 222.2h63zM24.5 222.2h63zM24.5 222.3h63zM24.5 222.4h63zM24.5 222.5h63zM24.5 222.6h63zM24.5 222.7h63zM24.5 222.8h63zM24.5 222.8h63zM24.5 222.9h63zM24.5 223h63zM24.5 223.1h63zM24.5 223.2h63zM24.5 223.3h63zM24.5 223.4h63zM24.5 223.4h63zM24.5 223.5h63zM24.5 223.6h63zM24.5 223.7h63zM24.5 223.8h63zM24.5 223.9h63zM24.5 223.9h63zM24.5 224h63z"/>
<path d="M24.5 224.1h138.1zM24.5 224.2h138.1zM24.5 224.3h138.1zM24.5 224.4h138.1zM24.5 224.5h138.1zM24.5 224.5h138.1zM24.5 224.6h138.1zM24.5 224.7h138.1zM24.5 224.8h138.1zM24.5 224.9h138.1zM24.5 225h138.1zM24.5 225h138.1zM24.5 225.1h138.1zM24.5 225.2h138.1zM24.5 225.3h138.1zM24.5 225.4h138.1zM24.5 225.5h138.1zM24.5 225.6h138.1zM24.5 225.6h138.1zM24.5 225.7h138.1zM24.5 225.8h138.1zM24.5 225.9h138.1zM24.5 226h138.1zM24.5 226.1h138.1zM24.5 226.1h138.1zM24.5 226.2h138.1zM24.5 226.3h138.1zM24.5 226.4h138.1zM24.5 226.5h138.1zM24.5 226.6h138.1zM24.5 226.7h138.1zM24.5 226.7h138.1zM24.5 226.8h138.1zM24.5 226.9h138.1zM24.5 227h138.1zM24.5 227.1h138.1zM24.5 227.2h138.1zM24.5 227.2h138.1zM24.5 227.3h138.1zM24.5 227.4h138.1zM24.5 227.5h138.1zM24.5 227.6h138.1zM24.5 227.7h138.1zM24.5 227.8h138.1zM24.5 227.8h138.1zM24.5 227.9h138.1zM24.5 228h138.1zM24.5 228.1h138.1zM24.5 228.2h138.1zM24.5 228.3h138.1zM24.5 228.3h138.1zM24.5 228.4h138.1zM24.5 228.5h138.1zM24.5 228.6h138.1zM24.5 228.7h138.1zM24.5 228.8h138.1zM24.5 228.9h138.1zM24.5 228.9h138.1zM24.5 229h138.1zM24.5 229.1h138.1zM24.5 229.2h138.1zM24.5 229.3h138.1zM24.5 229.4h138.1zM24.5 229.4h138.1zM24.5 229.5h138.1zM24.5 229.6h138.1zM24.5 229.7h138.1zM24.5 229.8h138.1zM24.5 229.9h138.1zM24.5 230h138.1zM24.5 230h138.1zM24.5 230.1h138.1zM24.5 230.2h138.1zM24.5 230.3h138.1zM24.5 230.4h138.1zM24.5 230.5h138.1zM24.5 230.5h138.1zM24.5 230.6h138.1zM24.5 230.7h138.1zM24.5 230.8h138.1zM24.5 230.9h138.1zM24.5 231h138.1zM24.5 231.1h138.1zM24.5 231.1h138.1z"/>
</g>
<g fill="#000" stroke="#000" stroke-width=".21">
<path d="M78.7 47.2h4.4zM79.3 47.3h3.9zM79.9 47.4h3.4zM80.6 47.5h2.8zM81.2 47.6h2.2zM81.8 47.7h1.7zM82.5 47.8h1.1zM83.1 47.8h.6z"/>
<path d="M83.1 46.7h.6zM82.5 46.7h1.1zM81.8 46.8h1.7zM81.2 46.9h2.2zM80.6 47h2.8zM79.9 47.1h3.4zM79.3 47.2h3.9z"/>
<path d="M173.7 46.7h.6zM173.8 46.7h1.1zM173.9 46.8h1.7zM173.9 46.9h2.3zM174 47h2.8zM174.1 47.1h3.4zM174.2 47.2h3.9z"/>
<path d="M174.2 47.2h4.4zM174.2 47.3h3.9zM174.1 47.4h3.4zM174 47.5h2.8zM173.9 47.6h2.3zM173.9 47.7h1.7zM173.8 47.8h1.1zM173.7 47.8h.6z"/>
<path d="M78.7 61.2h4.4zM79.4 61.3h3.8zM80.1 61.4h3.2zM80.9 61.5h2.5zM81.5 61.6h2zM82.3 61.6h1.3zM83 61.7h.7z"/>
<path d="M83.1 60.6h.6zM82.5 60.7h1.1zM81.8 60.8h1.7zM81.2 60.9h2.2zM80.6 61h2.8zM79.9 61h3.4zM79.3 61.1h3.9z"/>
<path d="M123.7 60.6h.6zM123.8 60.7h1.1zM123.9 60.8h1.7zM123.9 60.9h2.3zM124 61h2.7zM124 61h3.4zM124.1 61.1h3.9z"/>
<path d="M124.1 61.2h4.5zM124.1 61.3h3.8zM124 61.4h3.3zM124 61.5h2.5zM123.9 61.6h1.9zM123.8 61.6h1.3zM123.7 61.7h.7z"/>
<path d="M50.3 83.2h.2zM50.3 83.3h.2zM50.3 83.4h.2zM50.3 83.5h.2zM50.3 83.6h.2zM50.3 83.7h.2zM50.3 83.7h.2zM50.3 83.8h.2zM50.2 83.9h.3zM50.2 84h.3zM50.2 84.1h.3zM50.2 84.2h.3zM50.2 84.2h.3zM50.2 84.3h.3zM50.2 84.4h.3zM50.1 84.5h.4zM50.1 84.6h.4zM50.1 84.7h.4zM50.1 84.8h.4zM50.1 84.8h.4zM50.1 84.9h.4zM50.1 85h.4zM50 85.1h.5zM50 85.2h.5zM50 85.3h.5zM50 85.3h.5zM50 85.4h.5zM50 85.5h.5zM50 85.6h.5zM50 85.7h.5zM50 85.8h.5zM50 85.9h.5zM50 85.9h.5zM50 86h.5zM50 86.1h.5zM50 86.2h.5zM50 86.3h.5zM49.9 86.4h.6zM49.9 86.4h.6zM49.9 86.5h.5zM49.9 86.6h.4zM49.9 86.7h.2zM49.9 86.8h.1z"/>
<path d="M50.5 82.7h.1zM50.5 82.8h.1zM50.5 82.9h.1zM50.5 83h.1zM50.5 83.1h.1zM50.5 83.1h.1zM50.5 83.2h.1zM50.5 83.3h.1zM50.5 83.4h.2zM50.5 83.5h.2zM50.5 83.6h.2zM50.5 83.7h.2zM50.5 83.7h.2zM50.5 83.8h.2zM50.5 83.9h.2zM50.5 84h.2zM50.5 84.1h.2zM50.5 84.2h.3zM50.5 84.2h.3zM50.5 84.3h.3zM50.5 84.4h.3zM50.5 84.5h.3zM50.5 84.6h.3zM50.5 84.7h.3zM50.5 84.8h.3zM50.5 84.8h.4zM50.5 84.9h.4zM50.5 85h.4zM50.5 85.1h.4zM50.5 85.2h.4zM50.5 85.3h.4zM50.5 85.3h.4zM50.5 85.4h.4zM50.5 85.5h.4zM50.5 85.6h.5zM50.5 85.7h.5zM50.5 85.8h.5zM50.5 85.9h.5zM50.5 85.9h.5zM50.5 86h.5zM50.5 86.1h.5zM50.5 86.2h.5zM50.5 86.3h.6zM50.5 86.4h.6zM50.5 86.4h.6zM50.6 86.5h.5zM50.7 86.6h.4zM50.8 86.7h.3zM50.9 86.8h.2z"/>
<path d="M64.4 114h.2zM64.4 114.1h.3zM64.4 114.2h.4zM64.4 114.3h.5zM64.4 114.4h.5zM64.4 114.5h.5zM64.4 114.6h.5zM64.5 114.6h.4zM64.5 114.7h.4zM64.5 114.8h.4zM64.5 114.9h.4zM64.5 115h.4zM64.5 115.1h.4zM64.5 115.1h.4zM64.5 115.2h.4zM64.6 115.3h.3zM64.6 115.4h.3zM64.6 115.5h.3zM64.6 115.6h.3zM64.6 115.7h.3zM64.6 115.7h.3zM64.6 115.8h.3zM64.6 115.9h.3zM64.6 116h.3zM64.7 116.1h.2zM64.7 116.2h.2zM64.7 116.2h.2zM64.7 116.3h.2zM64.7 116.4h.2zM64.7 116.5h.2zM64.7 116.6h.2zM64.7 116.7h.2zM64.8 116.8h.1zM64.8 116.8h.1zM64.8 116.9h.1zM64.8 117h.1zM64.8 117.1h.1zM64.8 117.2h.1zM64.8 117.3h.1zM64.8 117.3h.1zM64.8 117.4h.1z"/>
<path d="M65.4 114h.2zM65.3 114.1h.3zM65.2 114.2h.4zM65.1 114.3h.5zM64.9 114.4h.7zM64.9 114.5h.7zM64.9 114.6h.6zM64.9 114.6h.6zM64.9 114.7h.6zM64.9 114.8h.6zM64.9 114.9h.6zM64.9 115h.6zM64.9 115.1h.6zM64.9 115.1h.5zM64.9 115.2h.5zM64.9 115.3h.5zM64.9 115.4h.5zM64.9 115.5h.5zM64.9 115.6h.5zM64.9 115.7h.5zM64.9 115.7h.5zM64.9 115.8h.5zM64.9 115.9h.5zM64.9 116h.5zM64.9 116.1h.5zM64.9 116.2h.5zM64.9 116.2h.5zM64.9 116.3h.5zM64.9 116.4h.4zM64.9 116.5h.4zM64.9 116.6h.4zM64.9 116.7h.4zM64.9 116.8h.4zM64.9 116.8h.4zM64.9 116.9h.4zM64.9 117h.3zM64.9 117.1h.3zM64.9 117.2h.3zM64.9 117.3h.3zM64.9 117.3h.3zM64.9 117.4h.3zM64.9 117.5h.3zM64.9 117.6h.3zM64.9 117.7h.2zM64.9 117.8h.2zM64.9 117.9h.2zM64.9 117.9h.2zM64.9 118h.2zM64.9 118.1h.2zM64.9 118.2h.2z"/>
<path d="M64.8 126.4h.1zM64.8 126.5h.1zM64.8 126.6h.1zM64.8 126.7h.1zM64.8 126.7h.1zM64.8 126.8h.1zM64.8 126.9h.1zM64.8 127h.1zM64.8 127.1h.1zM64.7 127.2h.2zM64.7 127.3h.2zM64.7 127.3h.2zM64.7 127.4h.2zM64.7 127.5h.2zM64.7 127.6h.2zM64.7 127.7h.2zM64.7 127.8h.2zM64.6 127.8h.3zM64.6 127.9h.3zM64.6 128h.3zM64.6 128.1h.3zM64.6 128.2h.3zM64.6 128.3h.3zM64.6 128.4h.3zM64.6 128.4h.3zM64.6 128.5h.3zM64.5 128.6h.4zM64.5 128.7h.4zM64.5 128.8h.4zM64.5 128.9h.4zM64.5 128.9h.4zM64.5 129h.4zM64.5 129.1h.4zM64.5 129.2h.4zM64.4 129.3h.5zM64.4 129.4h.5zM64.4 129.5h.5zM64.4 129.5h.5zM64.4 129.6h.4zM64.4 129.7h.3zM64.4 129.8h.2z"/>
<path d="M64.8 126.4h.1zM64.8 126.5h.1zM64.8 126.6h.1zM64.8 126.7h.1zM64.8 126.7h.1zM64.8 126.8h.1zM64.8 126.9h.1zM64.8 127h.1zM64.8 127.1h.1zM64.7 127.2h.2zM64.7 127.3h.2zM64.7 127.3h.2zM64.7 127.4h.2zM64.7 127.5h.2zM64.7 127.6h.2zM64.7 127.7h.2zM64.7 127.8h.2zM64.6 127.8h.3zM64.6 127.9h.3zM64.6 128h.3zM64.6 128.1h.3zM64.6 128.2h.3zM64.6 128.3h.3zM64.6 128.4h.3zM64.6 128.4h.3zM64.6 128.5h.3zM64.5 128.6h.4zM64.5 128.7h.4zM64.5 128.8h.4zM64.5 128.9h.4zM64.5 128.9h.4zM64.5 129h.4zM64.5 129.1h.4zM64.5 129.2h.4zM64.4 129.3h.5zM64.4 129.4h.5zM64.4 129.5h.5zM64.4 129.5h.5zM64.4 129.6h.4zM64.4 129.7h.3zM64.4 129.8h.2z"/>
<path d="M64.9 125.6h.2zM64.9 125.7h.2zM64.9 125.8h.2zM64.9 125.9h.2zM64.9 126h.2zM64.9 126.1h.2zM64.9 126.2h.2zM64.9 126.2h.3zM64.9 126.3h.3zM64.9 126.4h.3zM64.9 126.5h.3zM64.9 126.6h.3zM64.9 126.7h.3zM64.9 126.7h.3zM64.9 126.8h.3zM64.9 126.9h.4zM64.9 127h.4zM64.9 127.1h.4zM64.9 127.2h.4zM64.9 127.3h.4zM64.9 127.3h.4zM64.9 127.4h.4zM64.9 127.5h.5zM64.9 127.6h.5zM64.9 127.7h.5zM64.9 127.8h.5zM64.9 127.8h.5zM64.9 127.9h.5zM64.9 128h.5zM64.9 128.1h.5zM64.9 128.2h.5zM64.9 128.3h.5zM64.9 128.4h.5zM64.9 128.4h.5zM64.9 128.5h.5zM64.9 128.6h.5zM64.9 128.7h.5zM64.9 128.8h.6zM64.9 128.9h.6zM64.9 128.9h.6zM64.9 129h.6zM64.9 129.1h.6zM64.9 129.2h.6zM64.9 129.3h.6zM64.9 129.4h.7zM64.9 129.5h.7zM65.1 129.5h.5zM65.2 129.6h.4zM65.3 129.7h.3zM65.4 129.8h.2z"/>
<path d="M64.9 125.6h.2zM64.9 125.7h.2zM64.9 125.8h.2zM64.9 125.9h.2zM64.9 126h.2zM64.9 126.1h.2zM64.9 126.2h.2zM64.9 126.2h.3zM64.9 126.3h.3zM64.9 126.4h.3zM64.9 126.5h.3zM64.9 126.6h.3zM64.9 126.7h.3zM64.9 126.7h.3zM64.9 126.8h.3zM64.9 126.9h.4zM64.9 127h.4zM64.9 127.1h.4zM64.9 127.2h.4zM64.9 127.3h.4zM64.9 127.3h.4zM64.9 127.4h.4zM64.9 127.5h.5zM64.9 127.6h.5zM64.9 127.7h.5zM64.9 127.8h.5zM64.9 127.8h.5zM64.9 127.9h.5zM64.9 128h.5zM64.9 128.1h.5zM64.9 128.2h.5zM64.9 128.3h.5zM64.9 128.4h.5zM64.9 128.4h.5zM64.9 128.5h.5zM64.9 128.6h.5zM64.9 128.7h.5zM64.9 128.8h.6zM64.9 128.9h.6zM64.9 128.9h.6zM64.9 129h.6zM64.9 129.1h.6zM64.9 129.2h.6zM64.9 129.3h.6zM64.9 129.4h.7zM64.9 129.5h.7zM65.1 129.5h.5zM65.2 129.6h.4zM65.3 129.7h.3zM65.4 129.8h.2z"/>
<path d="M49.9 157.1h.1zM49.9 157.1h.2zM49.9 157.2h.4zM49.9 157.3h.5zM49.9 157.4h.6zM49.9 157.5h.6zM50 157.6h.5zM50 157.6h.5zM50 157.7h.5zM50 157.8h.5zM50 157.9h.5zM50 158h.5zM50 158.1h.5zM50 158.2h.5zM50 158.2h.5zM50 158.3h.5zM50 158.4h.5zM50 158.5h.5zM50 158.6h.5zM50 158.7h.5zM50 158.7h.5zM50.1 158.8h.4zM50.1 158.9h.4zM50.1 159h.4zM50.1 159.1h.4zM50.1 159.2h.4zM50.1 159.3h.4zM50.1 159.3h.4zM50.1 159.4h.4zM50.2 159.5h.3zM50.2 159.6h.3zM50.2 159.7h.3zM50.2 159.8h.3zM50.2 159.9h.3zM50.2 159.9h.3zM50.2 160h.3zM50.3 160.1h.2zM50.3 160.2h.2zM50.3 160.3h.2zM50.3 160.4h.2zM50.3 160.4h.2zM50.3 160.5h.2zM50.3 160.6h.2zM50.3 160.7h.2z"/>
<path d="M50.9 157.1h.2zM50.8 157.1h.3zM50.7 157.2h.4zM50.6 157.3h.5zM50.5 157.4h.6zM50.5 157.5h.6zM50.5 157.6h.6zM50.5 157.6h.5zM50.5 157.7h.5zM50.5 157.8h.5zM50.5 157.9h.5zM50.5 158h.5zM50.5 158.1h.5zM50.5 158.2h.5zM50.5 158.2h.5zM50.5 158.3h.5zM50.5 158.4h.4zM50.5 158.5h.4zM50.5 158.6h.4zM50.5 158.7h.4zM50.5 158.7h.4zM50.5 158.8h.4zM50.5 158.9h.4zM50.5 159h.4zM50.5 159.1h.3zM50.5 159.2h.3zM50.5 159.3h.3zM50.5 159.3h.3zM50.5 159.4h.3zM50.5 159.5h.3zM50.5 159.6h.3zM50.5 159.7h.3zM50.5 159.8h.3zM50.5 159.9h.2zM50.5 159.9h.2zM50.5 160h.2zM50.5 160.1h.2zM50.5 160.2h.2zM50.5 160.3h.2zM50.5 160.4h.2zM50.5 160.4h.2zM50.5 160.5h.1zM50.5 160.6h.1zM50.5 160.7h.1zM50.5 160.8h.1zM50.5 160.9h.1zM50.5 161h.1zM50.5 161h.1zM50.5 161.1h.1zM50.5 161.2h.1z"/>
<path d="M64.4 157.1h.2zM64.4 157.1h.3zM64.4 157.2h.4zM64.4 157.3h.5zM64.4 157.4h.5zM64.4 157.5h.5zM64.4 157.6h.5zM64.5 157.6h.4zM64.5 157.7h.4zM64.5 157.8h.4zM64.5 157.9h.4zM64.5 158h.4zM64.5 158.1h.4zM64.5 158.2h.4zM64.5 158.2h.4zM64.5 158.3h.4zM64.6 158.4h.3zM64.6 158.5h.3zM64.6 158.6h.3zM64.6 158.7h.3zM64.6 158.7h.3zM64.6 158.8h.3zM64.6 158.9h.3zM64.6 159h.3zM64.7 159.1h.2zM64.7 159.2h.2zM64.7 159.3h.2zM64.7 159.3h.2zM64.7 159.4h.2zM64.7 159.5h.2zM64.7 159.6h.2zM64.7 159.7h.2zM64.7 159.8h.2zM64.8 159.9h.1zM64.8 159.9h.1zM64.8 160h.1zM64.8 160.1h.1zM64.8 160.2h.1zM64.8 160.3h.1zM64.8 160.4h.1zM64.8 160.4h.1z"/>
<path d="M65.4 157.1h.2zM65.3 157.1h.3zM65.2 157.2h.4zM65.1 157.3h.5zM64.9 157.4h.7zM64.9 157.5h.7zM64.9 157.6h.6zM64.9 157.6h.6zM64.9 157.7h.6zM64.9 157.8h.6zM64.9 157.9h.6zM64.9 158h.6zM64.9 158.1h.6zM64.9 158.2h.5zM64.9 158.2h.5zM64.9 158.3h.5zM64.9 158.4h.5zM64.9 158.5h.5zM64.9 158.6h.5zM64.9 158.7h.5zM64.9 158.7h.5zM64.9 158.8h.5zM64.9 158.9h.5zM64.9 159h.5zM64.9 159.1h.5zM64.9 159.2h.5zM64.9 159.3h.5zM64.9 159.3h.5zM64.9 159.4h.4zM64.9 159.5h.4zM64.9 159.6h.4zM64.9 159.7h.4zM64.9 159.8h.4zM64.9 159.9h.4zM64.9 159.9h.4zM64.9 160h.4zM64.9 160.1h.3zM64.9 160.2h.3zM64.9 160.3h.3zM64.9 160.4h.3zM64.9 160.4h.3zM64.9 160.5h.3zM64.9 160.6h.3zM64.9 160.7h.2zM64.9 160.8h.2zM64.9 160.9h.2zM64.9 161h.2zM64.9 161h.2zM64.9 161.1h.2zM64.9 161.2h.2zM64.9 161.3h.2z"/>
</g>
<text font-size="15.6" x="97.2" y="270.1">Лопасть</text>
<g font-size="10.9">
<text x="85.5" y="9" transform="rotate(-180 85.5 9)">206.037.04.02.03</text>
<text x="157.6" y="21.9">R 40 (</text>
<text x="190.3" y="21.9">)</text>
<text x="115.5" y="248.5">206.037.04.02.03</text>
</g>
<g font-size="7.8">
<text x="123.5" y="44.7">100</text>
<text x="99.8" y="58.6">50</text>
<text x="151.5" y="78.7">R 40</text>
<text x="62.4" y="107.6" transform="rotate(-90 62.4 107.6)">1</text>
<text x="62.4" y="111.9" transform="rotate(-90 62.4 111.9)">6</text>
<text x="62.4" y="108.7" transform="rotate(-90 62.4 108.7)">,</text>
<text x="47.9" y="122.8" transform="rotate(-90 47.9 122.8)">0</text>
<text x="47.9" y="126" transform="rotate(-90 47.9 126)">8</text>
<text x="62.4" y="147.3" transform="rotate(-90 62.4 147.3)">3</text>
<text x="62.4" y="144.6" transform="rotate(-90 62.4 144.6)">7</text>
<text x="161.6" y="184.5">s 6*</text>
<text x="24.5" y="222.6">1 * Размеры для справок.</text>
<text x="24.5" y="229.7">2 Предельные отклонения размеров: Н14, h14, ± IT14/2.</text>
<text x="192.9" y="267.5">1:1</text>
<text x="87.4" y="284.1">Лист ПН6 ГОСТ 19903-74</text>
<text x="166" y="284.1">СПбГТИ(ТУ)</text>
<text x="88.1" y="291">12X18H10T ГОСТ 7350-77</text>
<text x="171.7" y="291">гр 231</text>
</g>
<text font-size="7.3" x="161.6" y="24.4">z</text>
<g font-size="5.4">
<text x="12.8" y="46.9" transform="rotate(-90 12.8 46.9)">Перв. примен.</text>
<text x="12.8" y="103.8" transform="rotate(-90 12.8 103.8)">Справ. !</text>
<text x="12.8" y="176.7" transform="rotate(-90 12.8 176.7)">Подп. и дата</text>
<text x="12.8" y="205.8" transform="rotate(-90 12.8 205.8)">Инв. ! дубл.</text>
<text x="12.8" y="231.6" transform="rotate(-90 12.8 231.6)">Взам. инв. !</text>
<text x="159.1" y="256.8">Лит.</text>
<text x="173.1" y="256.8">Масса</text>
<text x="188" y="256.8">Масштаб</text>
<text x="12.8" y="261.7" transform="rotate(-90 12.8 261.7)">Подп. и дата</text>
<text x="41.2" y="261.8">! докум.</text>
<text x="63.6" y="261.8">Подп.</text>
<text x="21" y="266.8">Разраб.</text>
<text x="38" y="266.8">Васина П.С.</text>
<text x="21" y="271.8">Пров.</text>
<text x="38" y="271.8">Костюк Е.Г.</text>
<text x="21" y="276.8">Т.контр.</text>
<text x="156.9" y="276.8">Лист</text>
<text x="177.9" y="276.8">Листов</text>
<text x="198.4" y="276.8">1</text>
<text x="21" y="286.8">Н.контр.</text>
<text x="7.5" y="292.5" transform="rotate(-90 7.5 292.5)">КОМПАС-3Dv23Учебнаяверсия©2024ООО&quot;АСКОН-Системыпроектирования&quot;, Россия. Всеправазащищены.</text>
<text x="12.8" y="290.8" transform="rotate(-90 12.8 290.8)">Инв. ! подл.</text>
<text x="21" y="291.8">Утв.</text>
<text x="8.5" y="296.7">Недлякоммерческогоиспользования</text>
<text x="96" y="296.8">Копировал</text>
<text x="166" y="296.8">Формат</text>
<text x="186" y="296.8">A4</text>
</g>
<g font-size="5.3">
<text x="21.1" y="261.8">Изм.</text>
<text x="28.1" y="261.8">Лист</text>
<text x="76.1" y="261.8">Дата</text>
</g>
<text font-size="5.1" x="154.4" y="80.4">z</text>
</svg>
